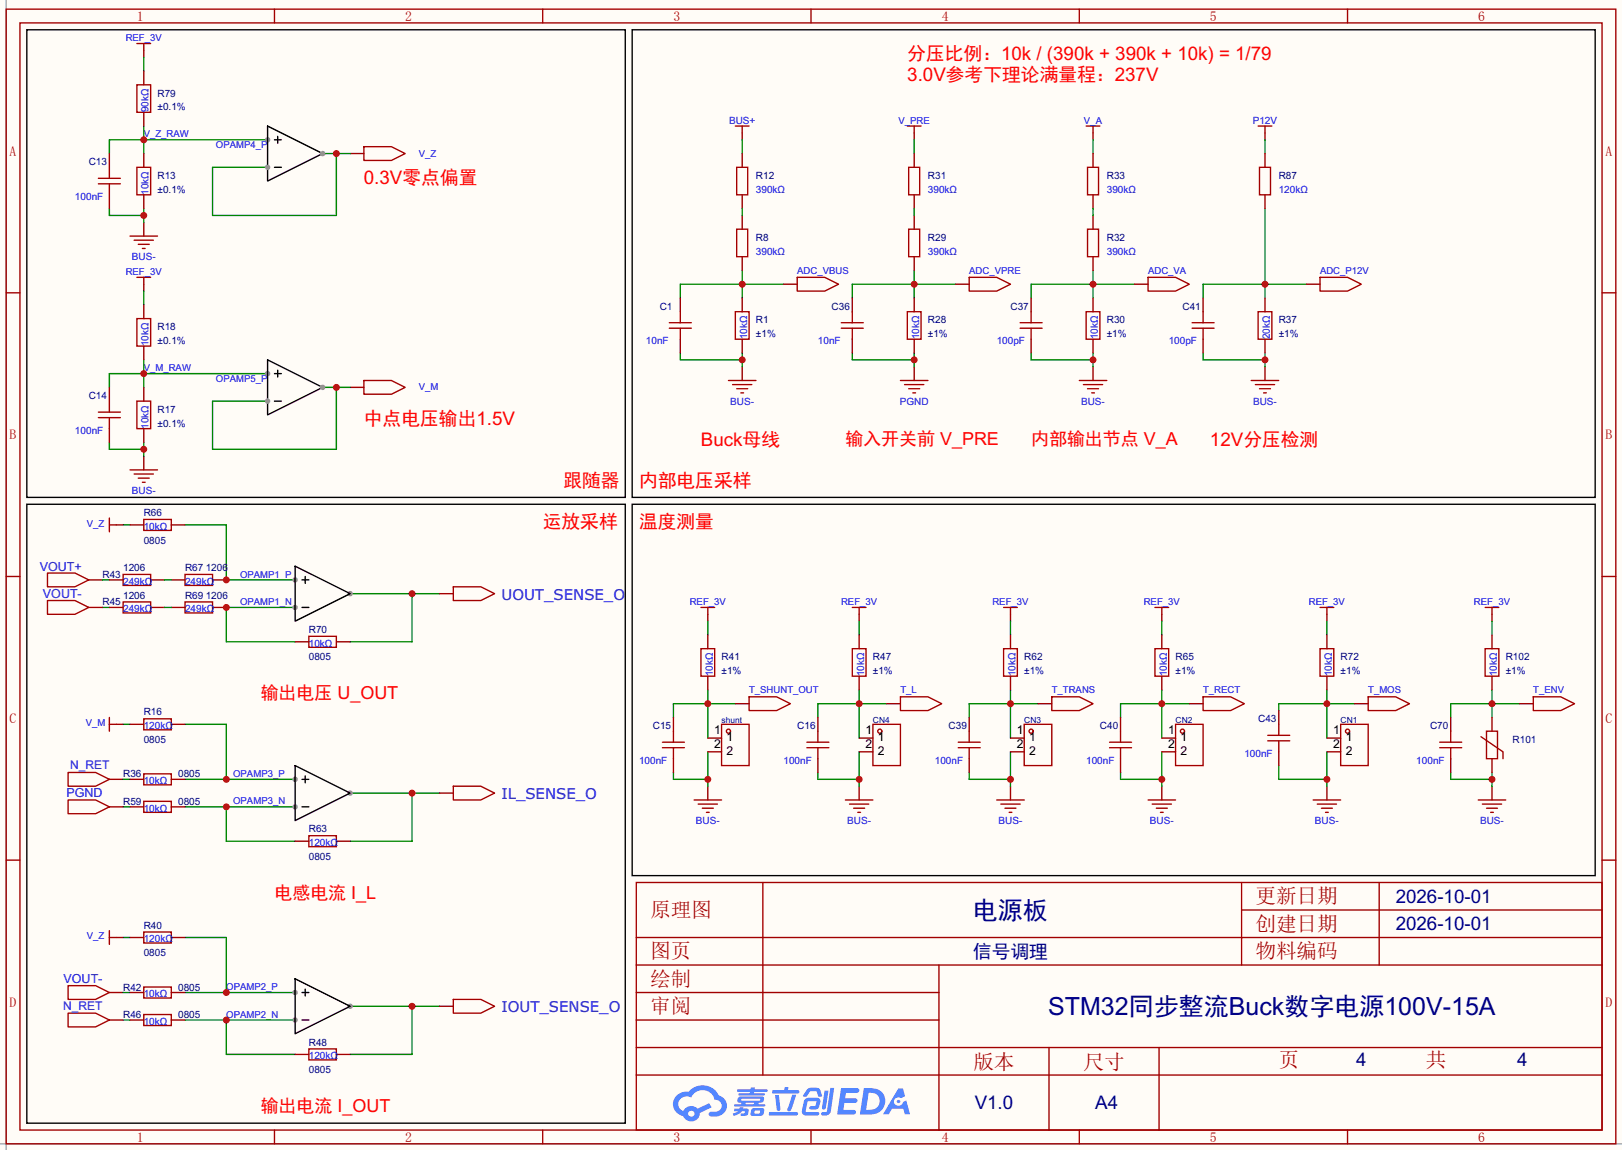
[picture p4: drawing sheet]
<svg xmlns="http://www.w3.org/2000/svg" width="299mm" height="212mm" viewBox="0 0 299 212" stroke-linecap="round" stroke-linejoin="round" font-family="sans-serif">
<path d="M0 0h299.5v212.4h-299.5z" fill="#fffcf7"/>
<path d="M1.1 0v212.4M0 211.2h299.5" fill="none" stroke="#999" stroke-width=".25"/>
<g fill="none" stroke="#a10000" stroke-width=".25">
<path d="M1.1 1.7h297.2v209.5h-297.2zM3.7 4.2h292.1v204.5h-292.1zM50.7 1.7v2.5M100.2 1.7v2.5M149.7 1.7v2.5M199.3 1.7v2.5M248.8 1.7v2.5M1.1 54.1h2.6M295.8 54.1h2.5M1.1 106.5h2.6M295.8 106.5h2.5M1.1 158.9h2.6"/>
<path d="M295.8 158.9h2.5M117.5 163h178.3v45.7h-178.3zM117.5 178.2h178.3M117.5 173.1h178.3M140.8 163v35.5M173.4 178.2v30.5M229.2 163v15.2M229.2 168.1h66.6M254.6 163v15.2M117.5 183.3h55.9M117.5 198.5h178.3M117.5 193.5h178.3"/>
<path d="M117.5 188.4h55.9M193.7 193.5v15.2M214 193.5v15.2M50.7 208.7v2.5M100.2 208.7v2.5M149.7 208.7v2.5M199.3 208.7v2.5M248.8 208.7v2.5"/>
</g>
<g fill="#5487ff">
<path d="M155.3 201h2.1a.97 .97 0 0 1 1.3 .4 .53 .53 0 0 1-.7 .4h-1.8l-.2 1h1.9a.43 .43 0 0 1 .4 .5 .43 .43 0 0 1-.5 .4h-1.9l-.2 1.3h1.7a.45 .45 0 0 1 .6 .2 .45 .45 0 0 1-.2 .6h-3.2z"/>
<path d="M165.9 201h.8l.4 1.4-.7 .4a.82 .82 0 0 0-1.2 .1 .82 .82 0 0 0 .1 1.2 .82 .82 0 0 0 1.2-.1l.2-.5 .6-.3 .7 2.6h-.9l-.3-1h-2.1l-.6 1h-1.1z"/>
<path d="M152.2 201.4h.8l-.5 3.2a.36 .36 0 0 1-.4 .3 .36 .36 0 0 1-.3-.3z"/>
<path d="M153.3 200.9h.7l-.6 4.3a1.13 1.13 0 0 1-1.8 .6l.2-.4h.7l.2-.2z"/>
<path d="M149 201.2l.6-.3h1a.77 .77 0 0 1 .9 .5l.3 1-.2 .1h-.5l-.4-1h-.9a1.3 1.3 0 0 0-.8 .9l-.6 .1-.2-.1z"/>
<path d="M148.6 203.1l.5-.3 1.7-.1a.66 .66 0 0 1 .6 1l-.1 .4a.81 .81 0 0 1-.9 .8h-.7a.32 .32 0 0 1-.3-.4 .32 .32 0 0 1 .4-.2l.7-.1 .3-.8h-1.7l-.3 1.9 2.1 .1a.32 .32 0 0 1 .4 .3 .32 .32 0 0 1-.4 .3h-2.3l-.5-.3v-.5z"/>
<path d="M142 205.4h5a.33 .33 0 0 1 .3 .3 .33 .33 0 0 1-.3 .3h-4.9l-.2-.1z"/>
<path d="M146.3 202.2h.7l-1 2.9a.36 .36 0 0 1-.4 .1 .36 .36 0 0 1-.3-.3z"/>
<path d="M143.1 202.2h.7l.3 2.6a.34 .34 0 0 1-.3 .4 .34 .34 0 0 1-.4-.3z"/>
<path d="M142.6 201.3h2.2l.1-.4 .1-.1h.6l-.1 .5h1.8a.32 .32 0 0 1 .3 .4 .32 .32 0 0 1-.4 .3h-4.5l-.1-.2z"/>
<path d="M135.6 204.7h.9l.1-.2h.7l-.1 .2 .9 .1a.82 .82 0 0 1-.6 1.3h-.7v-.4l.7-.2v-.2l-.5-.1-.5 .4-1 .5-.2-.4 1-.5h-.8z"/>
<path d="M136.1 201.2h2.5v-.3l.8-.1-.1 .4h2.2l.2 .3-.2 .2h-2.3v.2h1.8l.2 .2-.2 .2h-4.5l-.2-.1 .1-.3h2l.1-.2h-2.3l-.1-.2z"/>
<path d="M159.5 201l-.7 4.8h1.6a2.47 2.47 0 0 0 2.9-1.7 2.47 2.47 0 0 0-1.4-3zM160.4 201.8a1.61 1.61 0 0 1 2 1.5 1.61 1.61 0 0 1-1.8 1.7h-.7z"/>
<path d="M136.3 202.7a.55 .55 0 0 0-.2 .7 .55 .55 0 0 0 .7 .3l.1 .2h-1.3v.4l5.5 .1 .2-.2-.2-.3h-1.2l.2-.2a.7 .7 0 0 0 .8-.3 .7 .7 0 0 0 0-.8l-4.1-.1zM136.9 202.9h3.3l.2 .1-.2 .3h-3.2l-.2-.2zM137.6 203.7h1.7l-.2 .2h-1.4z"/>
<path d="M138.8 204.8a1.05 1.05 0 0 0-.1 1.2 2.91 2.91 0 0 0 2.2-.1 .98 .98 0 0 0 0-1.2l-1.6-.1zM139.4 205.1h.8h.1v.4l-.2 .2-.8-.1z"/>
<path d="M125 202.3a2.23 2.23 0 0 0-.7 2.3 2.23 2.23 0 0 0 1.8 1.5 1.58 1.58 0 0 0 1.8 1 1.58 1.58 0 0 0 1.3-1.6l2.2-1-.5-.8-2.1 1a1.65 1.65 0 0 0-2.6 .5 1.45 1.45 0 0 1-.8-1.9 1.45 1.45 0 0 1 2-.7l.2 .1a2.3 2.3 0 0 1 2.3-1.4 2.3 2.3 0 0 1 2.1 1.8 1.12 1.12 0 0 1 1.2 1 1.12 1.12 0 0 1-1.1 1.2h-.7a.45 .45 0 0 0-.6 .4 .45 .45 0 0 0 .5 .5 2.26 2.26 0 0 0 2.9-2.4 2.04 2.04 0 0 0-1.5-1.5 3.3 3.3 0 0 0-5.5-.7l-1.2 .1zM127.1 205.7a.57 .57 0 0 1 1.1 0 .57 .57 0 0 1-1.1 0z"/>
<circle cx="165.9" cy="203.4" r=".32"/>
</g>
<path d="M34.2 173.1h7.6v10.2M34.2 183.3h20.3" fill="none" stroke="#008700" stroke-width=".25"/>
<circle cx="41.8" cy="183.3" r=".63" fill="#c00"/>
<circle cx="54.5" cy="183.3" r=".51" fill="#999"/>
<path d="M34.2 96.9h7.6v10.2h12.7" fill="none" stroke="#008700" stroke-width=".25"/>
<circle cx="54.5" cy="107.1" r=".51" fill="#999"/>
<path d="M34.2 133.8h7.6v10.1M34.2 143.9h20.3" fill="none" stroke="#008700" stroke-width=".25"/>
<circle cx="41.8" cy="143.9" r=".63" fill="#c00"/>
<circle cx="54.5" cy="143.9" r=".51" fill="#999"/>
<path d="M22.7 96.9h1.3M22.7 133.8h1.3M22.7 173.1h1.3M34.2 188.4h20.3M41.8 188.4v6.3h12.7" fill="none" stroke="#008700" stroke-width=".25"/>
<circle cx="41.8" cy="188.4" r=".63" fill="#c00"/>
<circle cx="54.5" cy="188.4" r=".51" fill="#999"/>
<path d="M54.5 112.2h-12.7v6.3h12.7" fill="none" stroke="#008700" stroke-width=".25"/>
<circle cx="54.5" cy="112.2" r=".51" fill="#999"/>
<path d="M34.2 149h20.3M41.8 149v6.4h12.7" fill="none" stroke="#008700" stroke-width=".25"/>
<circle cx="41.8" cy="149" r=".63" fill="#c00"/>
<circle cx="54.5" cy="149" r=".51" fill="#999"/>
<path d="M64.6 185.8h16.6M76.1 185.8v8.9h-11.5" fill="none" stroke="#008700" stroke-width=".25"/>
<circle cx="76.1" cy="185.8" r=".63" fill="#c00"/>
<circle cx="64.6" cy="185.8" r=".51" fill="#999"/>
<path d="M64.6 109.6h16.6M76.1 109.6v8.9h-11.5" fill="none" stroke="#008700" stroke-width=".25"/>
<circle cx="76.1" cy="109.6" r=".63" fill="#c00"/>
<circle cx="64.6" cy="109.6" r=".51" fill="#999"/>
<path d="M64.6 146.5h16.6M76.1 146.5v8.9h-11.5" fill="none" stroke="#008700" stroke-width=".25"/>
<circle cx="76.1" cy="146.5" r=".63" fill="#c00"/>
<circle cx="64.6" cy="146.5" r=".51" fill="#999"/>
<g fill="none" stroke="#870000" stroke-width=".25">
<path d="M24 96.9h2.5M31.6 96.9h2.6M16.4 112.2h2.5M16.4 107.1h2.5M39.2 107.1h2.6M54.5 118.5h2.5M62.1 118.5h2.5M81.2 109.6h2.5M24 133.8h2.5M31.6 133.8h2.6M20.2 143.9h2.5M20.2 149h2.5"/>
<path d="M54.5 155.4h2.5M62.1 155.4h2.5M81.2 146.5h2.5M24 173.1h2.5M31.6 173.1h2.6M20.2 183.3h2.5M20.2 188.4h2.5M54.5 194.7h2.5M62.1 194.7h2.5M81.2 185.8h2.5"/>
</g>
<g fill="none" stroke="#a10000" stroke-width=".25">
<path d="M26.5 95.9h5.1v2.1h-5.1zM8.8 110.9h5l2.6 1.3-2.6 1.2h-5zM8.8 105.8h5l2.6 1.3-2.6 1.3h-5zM34.2 106.1h5v2h-5zM57 117.5h5.1v2h-5.1zM83.7 108.4h5.1l2.5 1.2-2.5 1.3h-5.1zM26.5 132.8h5.1v2h-5.1zM12.6 142.7h5.1l2.5 1.2-2.5 1.3h-5.1zM12.6 147.7h5.1l2.5 1.3-2.5 1.3h-5.1zM57 154.3h5.1v2.1h-5.1zM83.7 145.2h5.1l2.5 1.3-2.5 1.2h-5.1zM26.5 172.1h5.1v2.1h-5.1z"/>
<path d="M12.6 182h5.1l2.5 1.3-2.5 1.3h-5.1zM12.6 187.1h5.1l2.5 1.3-2.5 1.2h-5.1zM57 193.7h5.1v2h-5.1zM83.7 184.6h5.1l2.5 1.2-2.5 1.3h-5.1z"/>
</g>
<path d="M18.9 112.2h1.3M18.9 107.1h1.3M22.7 149h1.3M22.7 143.9h1.3M22.7 188.4h1.3M22.7 183.3h1.3" fill="none" stroke="#008700" stroke-width=".25"/>
<circle cx="41.8" cy="107.1" r=".63" fill="#c00"/>
<path d="M20.2 107.1h2.5M20.2 112.2h2.5M27.8 107.1h2.6M27.8 112.2h2.6M31.6 107.1h2.6M39.2 112.2h2.6M24 143.9h2.5M31.6 143.9h2.6M24 183.3h2.5M24 188.4h2.5M31.6 183.3h2.6M31.6 188.4h2.6" fill="none" stroke="#870000" stroke-width=".25"/>
<path d="M22.7 106.1h5.1v2h-5.1zM22.7 111.2h5.1v2h-5.1zM34.2 111.2h5v2h-5zM26.5 142.9h5.1v2h-5.1zM26.5 182.3h5.1v2h-5.1zM26.5 187.4h5.1v2h-5.1z" fill="none" stroke="#a10000" stroke-width=".25"/>
<circle cx="41.8" cy="112.2" r=".63" fill="#c00"/>
<g fill="none" stroke="#870000" stroke-width=".25">
<path d="M26.5 9.3v1.3M137 24.5v1.3M168.8 24.5v1.3M201.8 24.5v1.3M233.6 24.5v1.3M26.5 41.1v2.5M26.5 52.5v1.3M137 67.7v2.6M168.8 67.7v2.6M201.8 67.7v2.6M233.6 67.7v2.6M26.5 84.2v2.6"/>
<path d="M31.6 112.2h2.6M130.7 113.4v1.3M158.6 113.4v1.3M186.6 113.4v1.3M214.5 113.4v1.3M245 113.4v1.3M275.5 113.4v1.3M24 149h2.5M31.6 149h2.6M130.7 145.2v2.5M158.6 145.2v2.5M186.6 145.2v2.5"/>
<path d="M214.5 145.2v2.5M245 145.2v2.5M275.5 145.2v2.5"/>
</g>
<g fill="none" stroke="#a10000" stroke-width=".25">
<path d="M25.3 8h2.5M26.5 8v1.3M135.8 23.3h2.5M137 23.3v1.2M167.5 23.3h2.6M168.8 23.3v1.2M200.5 23.3h2.6M201.8 23.3v1.2M232.3 23.3h2.5M233.6 23.3v1.2M24 43.6h5.1M24.8 44.4h3.5"/>
<path d="M25.3 51.2h2.5M25.5 45.1h2.1M26.3 45.9h.5M26.5 51.2v1.3M134.5 70.3h5.1M135.3 71h3.5M136 71.8h2M136.8 72.6h.5M166.2 70.3h5.1M167 71h3.6M167.8 71.8h2M168.5 72.6h.5"/>
<path d="M199.3 70.3h5M200 71h3.6M200.8 71.8h2M201.5 72.6h.6M231 70.3h5.1M231.8 71h3.5M232.5 71.8h2.1M233.3 72.6h.5M24 86.8h5.1M24.8 87.5h3.5M25.5 88.3h2.1M26.3 89.1h.5"/>
<path d="M129.4 112.2h2.6M130.7 112.2v1.2M157.4 112.2h2.5M158.6 112.2v1.2M185.3 112.2h2.5M186.6 112.2v1.2M213.2 112.2h2.6M214.5 112.2v1.2M243.7 112.2h2.6M245 112.2v1.2M274.2 112.2h2.5M275.5 112.2v1.2"/>
<path d="M26.5 148h5.1v2h-5.1zM128.1 147.7h5.1M128.9 148.5h3.6M129.7 149.3h2M130.4 150h.5M156.1 147.7h5.1M156.8 148.5h3.6M157.6 149.3h2M158.4 150h.5M184 147.7h5.1M184.8 148.5h3.5M185.5 149.3h2.1"/>
<path d="M186.3 150h.5M212 147.7h5M212.7 148.5h3.6M213.5 149.3h2M214.2 150h.6M242.4 147.7h5.1M243.2 148.5h3.6M244 149.3h2M244.7 150h.5M272.9 147.7h5.1M273.7 148.5h3.5M274.4 149.3h2.1"/>
<path d="M275.2 150h.5"/>
</g>
<g fill="none" stroke="#008700" stroke-width=".25">
<path d="M26.5 10.6v2.5M137 25.8v2.6M168.8 25.8v2.6M201.8 25.8v2.6M233.6 25.8v2.6M26.5 53.8v2.5M130.7 114.7v2.6M158.6 114.7v2.6M186.6 114.7v2.6M214.5 114.7v2.6M245 114.7v2.6M275.5 114.7v2.6"/>
<path d="M245 127.4v8.9M250.1 130h-14v1.2"/>
</g>
<circle cx="245" cy="130" r=".63" fill="#c00"/>
<path d="M275.5 127.4v5.1M280.5 130h-12.7v2.5" fill="none" stroke="#008700" stroke-width=".25"/>
<circle cx="275.5" cy="130" r=".63" fill="#c00"/>
<path d="M233.6 38.5v16.5M241.2 52.5h-19.1v2.5" fill="none" stroke="#008700" stroke-width=".25"/>
<circle cx="233.6" cy="52.5" r=".63" fill="#c00"/>
<path d="M214.5 127.4v8.9M219.6 130h-12.7v2.5" fill="none" stroke="#008700" stroke-width=".25"/>
<circle cx="214.5" cy="130" r=".63" fill="#c00"/>
<path d="M186.6 127.4v8.9M191.6 130h-12.7v2.5" fill="none" stroke="#008700" stroke-width=".25"/>
<circle cx="186.6" cy="130" r=".63" fill="#c00"/>
<path d="M158.6 127.4v8.9M163.7 130h-12.7v2.5" fill="none" stroke="#008700" stroke-width=".25"/>
<circle cx="158.6" cy="130" r=".63" fill="#c00"/>
<path d="M130.7 127.4v8.9M135.8 130h-11.5v2.5" fill="none" stroke="#008700" stroke-width=".25"/>
<circle cx="130.7" cy="130" r=".63" fill="#c00"/>
<path d="M26.5 66.5v5M49.4 69h-29.2v2.5" fill="none" stroke="#008700" stroke-width=".25"/>
<circle cx="26.5" cy="69" r=".63" fill="#c00"/>
<circle cx="49.4" cy="69" r=".51" fill="#999"/>
<path d="M26.5 23.3v5.1M49.4 25.8h-29.2v2.6" fill="none" stroke="#008700" stroke-width=".25"/>
<circle cx="26.5" cy="25.8" r=".63" fill="#c00"/>
<circle cx="49.4" cy="25.8" r=".51" fill="#999"/>
<path d="M201.8 49.9v5.1M209.4 52.5h-19v2.5" fill="none" stroke="#008700" stroke-width=".25"/>
<circle cx="201.8" cy="52.5" r=".63" fill="#c00"/>
<path d="M168.8 49.9v5.1M176.4 52.5h-19v2.5" fill="none" stroke="#008700" stroke-width=".25"/>
<circle cx="168.8" cy="52.5" r=".63" fill="#c00"/>
<path d="M137 49.9v5.1M144.7 52.5h-19.1v2.5" fill="none" stroke="#008700" stroke-width=".25"/>
<circle cx="137" cy="52.5" r=".63" fill="#c00"/>
<path d="M267.8 142.7v1.2h7.7M275.5 142.7v2.5" fill="none" stroke="#008700" stroke-width=".25"/>
<circle cx="275.5" cy="143.9" r=".63" fill="#c00"/>
<path d="M222.1 65.2v1.3h11.5M233.6 65.2v2.5" fill="none" stroke="#008700" stroke-width=".25"/>
<circle cx="233.6" cy="66.5" r=".63" fill="#c00"/>
<path d="M245 138.8v6.4M236.1 141.4v2.5h8.9" fill="none" stroke="#008700" stroke-width=".25"/>
<circle cx="245" cy="143.9" r=".63" fill="#c00"/>
<path d="M214.5 138.8v6.4M206.9 142.7v1.2h7.6" fill="none" stroke="#008700" stroke-width=".25"/>
<circle cx="214.5" cy="143.9" r=".63" fill="#c00"/>
<path d="M186.6 138.8v6.4M178.9 142.7v1.2h7.7" fill="none" stroke="#008700" stroke-width=".25"/>
<circle cx="186.6" cy="143.9" r=".63" fill="#c00"/>
<path d="M158.6 138.8v6.4M151 142.7v1.2h7.6" fill="none" stroke="#008700" stroke-width=".25"/>
<circle cx="158.6" cy="143.9" r=".63" fill="#c00"/>
<path d="M130.7 138.8v6.4M124.3 142.7v1.2h6.4" fill="none" stroke="#008700" stroke-width=".25"/>
<circle cx="130.7" cy="143.9" r=".63" fill="#c00"/>
<path d="M20.2 38.5v1.3h6.3M26.5 38.5v2.6" fill="none" stroke="#008700" stroke-width=".25"/>
<circle cx="26.5" cy="39.8" r=".63" fill="#c00"/>
<path d="M190.4 65.2v1.3h11.4M201.8 65.2v2.5" fill="none" stroke="#008700" stroke-width=".25"/>
<circle cx="201.8" cy="66.5" r=".63" fill="#c00"/>
<path d="M157.4 65.2v1.3h11.4M168.8 65.2v2.5" fill="none" stroke="#008700" stroke-width=".25"/>
<circle cx="168.8" cy="66.5" r=".63" fill="#c00"/>
<path d="M125.6 65.2v1.3h11.4M137 65.2v2.5" fill="none" stroke="#008700" stroke-width=".25"/>
<circle cx="137" cy="66.5" r=".63" fill="#c00"/>
<path d="M20.2 81.7v1.3h6.3M26.5 81.7v2.5" fill="none" stroke="#008700" stroke-width=".25"/>
<circle cx="26.5" cy="83" r=".63" fill="#c00"/>
<g fill="none" stroke="#870000" stroke-width=".25">
<path d="M26.5 13.1v2.6M20.2 28.4v2.5M20.2 36v2.5M26.5 20.7v2.6M26.5 28.4v2.5M26.5 36v2.5M64.6 28.4h2.6M137 28.4v2.5M137 36v2.5M137 39.8v2.5M168.8 28.4v2.5M168.8 36v2.5"/>
<path d="M168.8 39.8v2.5M201.8 28.4v2.5M201.8 36v2.5M201.8 39.8v2.5M233.6 28.4v2.5M233.6 36v2.5M26.5 56.3v2.5M125.6 55v2.6M137 47.4v2.5M137 55v2.6M144.7 52.5h2.5M157.4 55v2.6"/>
<path d="M168.8 47.4v2.5M168.8 55v2.6M176.4 52.5h2.5M190.4 55v2.6M201.8 47.4v2.5M201.8 55v2.6M209.4 52.5h2.6M222.1 55v2.6M233.6 55v2.6M241.2 52.5h2.5M20.2 71.5v2.6M20.2 79.2v2.5"/>
<path d="M26.5 63.9v2.6M26.5 71.5v2.6M26.5 79.2v2.5M64.6 71.5h2.6M125.6 62.6v2.6M137 62.6v2.6M157.4 62.6v2.6M168.8 62.6v2.6M190.4 62.6v2.6M201.8 62.6v2.6M222.1 62.6v2.6M233.6 62.6v2.6"/>
<path d="M21.5 96.9h1.2M130.7 117.3v2.5M158.6 117.3v2.5M186.6 117.3v2.5M214.5 117.3v2.5M245 117.3v2.5M275.5 117.3v2.5M21.5 133.8h1.2M124.3 132.5v2.5M130.7 124.9v2.5M135.8 130h2.5M151 132.5v2.5"/>
<path d="M158.6 124.9v2.5M163.7 130h2.5M178.9 132.5v2.5M186.6 124.9v2.5M191.6 130h2.6M206.9 132.5v2.5M214.5 124.9v2.5M219.6 130h2.5M236.1 131.2v2.6M236.1 138.8v2.6M245 124.9v2.5M250.1 130h2.5"/>
<path d="M267.8 132.5v2.5M275.5 124.9v2.5M275.5 132.5v2.5M280.5 130h2.6M124.3 140.1v2.6M151 140.1v2.6M178.9 140.1v2.6M206.9 140.1v2.6M267.8 140.1v2.6M275.5 140.1v2.6M21.5 173.1h1.2"/>
</g>
<g fill="none" stroke="#a10000" stroke-width=".25">
<path d="M25.3 15.7h2.5v5h-2.5zM18.2 32.9h4M18.2 33.9h4M20.2 30.9v2M20.2 33.9v2.1M25.3 30.9h2.5v5.1h-2.5zM67.2 27.1h5.1l2.5 1.3-2.5 1.2h-5.1zM136 30.9h2v5.1h-2zM167.8 30.9h2v5.1h-2zM200.8 30.9h2v5.1h-2zM232.5 30.9h2.1v5.1h-2.1zM25.3 58.8h2.5v5.1h-2.5z"/>
<path d="M123.6 59.6h4M125.6 57.6v2M135.8 57.6h2.5v5h-2.5zM136 42.3h2v5.1h-2zM147.2 51.2h5.1l2.5 1.3-2.5 1.3h-5.1zM155.3 59.6h4.1M157.4 57.6v2M167.5 57.6h2.6v5h-2.6zM167.8 42.3h2v5.1h-2zM178.9 51.2h5.1l2.6 1.3-2.6 1.3h-5.1zM188.3 59.6h4.1M190.4 57.6v2"/>
<path d="M200.5 57.6h2.6v5h-2.6zM200.8 42.3h2v5.1h-2zM212 51.2h5l2.6 1.3-2.6 1.3h-5zM220.1 59.6h4.1M222.1 57.6v2M232.3 57.6h2.5v5h-2.5zM243.7 51.2h5.1l2.5 1.3-2.5 1.3h-5.1zM18.2 76.1h4M18.2 77.1h4M20.2 74.1v2M20.2 77.1v2.1M25.3 74.1h2.5v5.1h-2.5z"/>
<path d="M67.2 70.3h5.1l2.5 1.2-2.5 1.3h-5.1zM123.6 60.6h4M125.6 60.6v2M155.3 60.6h4.1M157.4 60.6v2M188.3 60.6h4.1M190.4 60.6v2M220.1 60.6h4.1M222.1 60.6v2M20.2 95.7v2.5M20.2 96.9h1.3M129.4 119.8h2.6v5.1h-2.6z"/>
<path d="M157.4 119.8h2.5v5.1h-2.5zM185.3 119.8h2.5v5.1h-2.5zM213.2 119.8h2.6v5.1h-2.6zM243.7 119.8h2.6v5.1h-2.6zM274.2 119.8h2.5v5.1h-2.5zM20.2 132.5v2.5M20.2 133.8h1.3M122.3 137.1h4.1M122.3 138.1h4.1M124.3 135v2.1M124.3 138.1v2M138.3 128.7h5.1l2.5 1.3-2.5 1.2h-5.1z"/>
<path d="M149 137.1h4M149 138.1h4M151 135v2.1M151 138.1v2M166.2 128.7h5.1l2.6 1.3-2.6 1.2h-5.1zM176.9 137.1h4.1M176.9 138.1h4.1M178.9 135v2.1M178.9 138.1v2M194.2 128.7h5.1l2.5 1.3-2.5 1.2h-5.1zM204.9 137.1h4M204.9 138.1h4"/>
<path d="M206.9 135v2.1M206.9 138.1v2M222.1 128.7h5.1l2.5 1.3-2.5 1.2h-5.1zM234.1 135.8h4M234.1 136.8h4M236.1 133.8v2M236.1 136.8v2M252.6 128.7h5.1l2.5 1.3-2.5 1.2h-5.1zM265.8 137.1h4.1M265.8 138.1h4.1M267.8 135v2.1M267.8 138.1v2"/>
<path d="M273.4 136.1l4.1 2.7v1.3M274.4 135h2.1v5.1h-2.1zM283.1 128.7h5.1l2.5 1.3-2.5 1.2h-5.1zM20.2 171.9v2.5M20.2 173.1h1.3"/>
</g>
<path d="M137 38.5v1.3M168.8 38.5v1.3M201.8 38.5v1.3M59.6 71.5h5M62.1 71.5v11.5h-22.9v-8.9h10.2M30.4 112.2h1.2M30.4 107.1h1.2" fill="none" stroke="#008700" stroke-width=".25"/>
<g fill="none" stroke="#000" stroke-width=".25">
<path d="M49.4 23.3l10.2 5.1-10.2 5zM50.7 25.8h1.2M50.7 30.9h1.2M51.3 25.2v1.3M49.4 66.5l10.2 5-10.2 5.1zM50.7 69h1.2M50.7 74.1h1.2M51.3 68.4v1.2M5 93.1h110.4v114.3h-110.4zM54.5 104.6l10.1 5-10.1 5.1zM55.8 112.2h1.2M55.8 107.1h1.2"/>
<path d="M56.3 106.5v1.2M54.5 141.4l10.1 5.1-10.1 5zM55.8 149h1.2M55.8 143.9h1.2M56.3 143.3v1.3M54.5 180.8l10.1 5-10.1 5.1zM55.8 188.4h1.2M55.8 183.3h1.2M56.3 182.7v1.2"/>
</g>
<circle cx="62.1" cy="71.5" r=".63" fill="#c00"/>
<g fill="#999">
<circle cx="59.6" cy="71.5" r=".51"/>
<circle cx="49.4" cy="74.1" r=".51"/>
</g>
<path d="M59.6 28.4h5M62.1 28.4v11.4h-22.9v-8.9h10.2" fill="none" stroke="#008700" stroke-width=".25"/>
<circle cx="62.1" cy="28.4" r=".63" fill="#c00"/>
<g fill="#999">
<circle cx="59.6" cy="28.4" r=".51"/>
<circle cx="49.4" cy="30.9" r=".51"/>
</g>
<path d="M5 5.5h110.4v86.4h-110.4zM116.7 5.5h177.8v86.4h-177.8zM116.7 93.1h177.8v68.6h-177.8z" fill="none" stroke="#000" stroke-width=".25"/>
<g fill="none" stroke="#a10000" stroke-width=".25">
<path d="M133.2 133.8h5.1v7.6h-5.1zM161.2 133.8h5v7.6h-5zM189.1 133.8h5.1v7.6h-5.1zM217 133.8h5.1v7.6h-5.1zM247.5 133.8h5.1v7.6h-5.1z"/>
<circle cx="134.5" cy="135" r=".38"/>
<circle cx="162.4" cy="135" r=".38"/>
<circle cx="190.4" cy="135" r=".38"/>
<circle cx="218.3" cy="135" r=".38"/>
<circle cx="248.8" cy="135" r=".38"/>
</g>
<path d="M130.7 136.3h2.5M130.7 138.8h2.5M158.6 136.3h2.6M158.6 138.8h2.6M186.6 136.3h2.5M186.6 138.8h2.5M214.5 136.3h2.5M214.5 138.8h2.5M245 136.3h2.5M245 138.8h2.5" fill="none" stroke="#870000" stroke-width=".25"/>
<g font-size="4.6" fill="#000080">
<text x="179.6" y="169.7">电源板</text>
<text x="193.5" y="187.5">STM32同步整流Buck数字电源100V-15A</text>
</g>
<g font-size="3.8" fill="#a00000">
<text x="231.8" y="166.9">更新日期</text>
<text x="120" y="169.4">原理图</text>
<text x="231.8" y="171.9">创建日期</text>
<text x="120" y="177">图页</text>
<text x="231.8" y="177">物料编码</text>
<text x="120" y="182.1">绘制</text>
<text x="120" y="187.2">审阅</text>
<text x="179.7" y="197.3">版本</text>
<text x="200" y="197.3">尺寸</text>
<text x="236.1" y="197.1">页</text>
<text x="263.3" y="197.1">共</text>
</g>
<g font-size="3.5" fill="#f00">
<text x="167.5" y="11.2">分压比例：10k / (390k + 390k + 10k) = 1/79</text>
<text x="167.5" y="15">3.0V参考下理论满量程：237V</text>
<text x="67.2" y="34">0.3V零点偏置</text>
<text x="67.2" y="78.5">中点电压输出1.5V</text>
<text x="129.4" y="82.3">Buck母线</text>
<text x="223.4" y="82.3">12V分压检测</text>
<text x="104" y="89.9">跟随器</text>
<text x="118" y="89.9">内部电压采样</text>
<text x="100.2" y="97.5">运放采样</text>
<text x="118" y="97.5">温度测量</text>
</g>
<g font-size="3.5" fill="#000080">
<text x="257.7" y="166.7">2026-10-01</text>
<text x="257.7" y="171.8">2026-10-01</text>
<text x="179.6" y="176.9">信号调理</text>
<text x="250.4" y="197">4</text>
<text x="280.1" y="197">4</text>
<text x="180" y="204.8">V1.0</text>
<text x="202.2" y="204.8">A4</text>
</g>
<g font-size="3.3" fill="#f00">
<text x="156.1" y="82.1">输入开关前 V_PRE</text>
<text x="190.4" y="82.1">内部输出节点 V_A</text>
<text x="48.1" y="129.1">输出电压 U_OUT</text>
<text x="50.7" y="166">电感电流 I_L</text>
<text x="48.1" y="205.3">输出电流 I_OUT</text>
</g>
<g font-size="2.8" fill="#00f">
<text x="92.6" y="110.7">UOUT_SENSE_O</text>
<text x="92.6" y="147.6">IL_SENSE_O</text>
<text x="92.6" y="186.9">IOUT_SENSE_O</text>
</g>
<g font-size="2.5" fill="#a00000">
<text x="25.3" y="3.8">1</text>
<text x="74.8" y="3.8">2</text>
<text x="124.3" y="3.8">3</text>
<text x="173.9" y="3.8">4</text>
<text x="223.4" y="3.8">5</text>
<text x="272.9" y="3.8">6</text>
<text x="1.8" y="28.8">A</text>
<text x="296.4" y="28.8">A</text>
<text x="1.8" y="81.2">B</text>
<text x="296.4" y="81.2">B</text>
<text x="1.8" y="133.5">C</text>
<text x="296.4" y="133.5">C</text>
<text x="1.8" y="185.9">D</text>
<text x="296.4" y="185.9">D</text>
<text x="25.3" y="210.9">1</text>
<text x="74.8" y="210.9">2</text>
<text x="124.3" y="210.9">3</text>
<text x="173.9" y="210.9">4</text>
<text x="223.4" y="210.9">5</text>
<text x="272.9" y="210.9">6</text>
</g>
<g font-size="2.3" fill="#00f">
<text x="7.4" y="105.4">VOUT+</text>
<text x="7.9" y="110.4">VOUT-</text>
<text x="12.3" y="147.3">PGND</text>
<text x="11.7" y="181.6">VOUT-</text>
</g>
<g font-size="2.2">
<text x="131.8" y="135.6">1</text>
<text x="134.2" y="136.9">1</text>
<text x="159.8" y="135.6">1</text>
<text x="162.1" y="136.9">1</text>
<text x="187.7" y="135.6">1</text>
<text x="190" y="136.9">1</text>
<text x="215.7" y="135.6">1</text>
<text x="218" y="136.9">1</text>
<text x="246.1" y="135.6">1</text>
<text x="248.5" y="136.9">1</text>
<text x="131.8" y="138.1">2</text>
<text x="134.2" y="139.4">2</text>
<text x="159.8" y="138.1">2</text>
<text x="162.1" y="139.4">2</text>
<text x="187.7" y="138.1">2</text>
<text x="190" y="139.4">2</text>
<text x="215.7" y="138.1">2</text>
<text x="218" y="139.4">2</text>
<text x="246.1" y="138.1">2</text>
<text x="248.5" y="139.4">2</text>
</g>
<g font-size="2.2" fill="#00f">
<text x="13" y="142.1">N_RET</text>
<text x="11.7" y="186.6">N_RET</text>
</g>
<g font-size="1.8" fill="#00f">
<text x="23.2" y="7.6">REF_3V</text>
<text x="27.4" y="20.7" transform="rotate(-90 27.4 20.7)">90kΩ</text>
<text x="134.6" y="22.9">BUS+</text>
<text x="165.9" y="22.8">V_PRE</text>
<text x="200.1" y="22.8">V_A</text>
<text x="231.3" y="22.9">P12V</text>
<text x="26.5" y="25.4">V_Z_RAW</text>
<text x="39.9" y="27.4">OPAMP4_P</text>
<text x="77.3" y="28.9">V_Z</text>
<text x="27.4" y="36" transform="rotate(-90 27.4 36)">10kΩ</text>
<text x="139.6" y="35.6">390kΩ</text>
<text x="171.3" y="35.6">390kΩ</text>
<text x="204.3" y="35.6">390kΩ</text>
<text x="236.1" y="35.6">120kΩ</text>
<text x="13.8" y="36.9">100nF</text>
<text x="139.6" y="47">390kΩ</text>
<text x="171.3" y="47">390kΩ</text>
<text x="204.3" y="47">390kΩ</text>
<text x="23.2" y="50.8">REF_3V</text>
<text x="24.3" y="48.1">BUS-</text>
<text x="147.2" y="50.5">ADC_VBUS</text>
<text x="178.9" y="50.5">ADC_VPRE</text>
<text x="212" y="50.5">ADC_VA</text>
<text x="243.7" y="50.5">ADC_P12V</text>
<text x="27.4" y="63.9" transform="rotate(-90 27.4 63.9)">10kΩ</text>
<text x="119.3" y="63.5">10nF</text>
<text x="137.9" y="62.6" transform="rotate(-90 137.9 62.6)">10kΩ</text>
<text x="151" y="63.5">10nF</text>
<text x="169.7" y="62.6" transform="rotate(-90 169.7 62.6)">10kΩ</text>
<text x="184" y="63.5">100pF</text>
<text x="202.7" y="62.6" transform="rotate(-90 202.7 62.6)">10kΩ</text>
<text x="215.8" y="63.5">100pF</text>
<text x="234.5" y="62.6" transform="rotate(-90 234.5 62.6)">20kΩ</text>
<text x="26.5" y="68.6">V_M_RAW</text>
<text x="39.9" y="70.6">OPAMP5_P</text>
<text x="77.3" y="72.1">V_M</text>
<text x="134.8" y="74.7">BUS-</text>
<text x="166.1" y="74.7">PGND</text>
<text x="199.6" y="74.7">BUS-</text>
<text x="231.3" y="74.7">BUS-</text>
<text x="13.8" y="80.1">100nF</text>
<text x="27.4" y="79.2" transform="rotate(-90 27.4 79.2)">10kΩ</text>
<text x="24.3" y="91.2">BUS-</text>
<text x="16" y="97.3">V_Z</text>
<text x="26.5" y="97.8">10kΩ</text>
<text x="22.7" y="108">249kΩ</text>
<text x="34.2" y="108">249kΩ</text>
<text x="44.3" y="106.7">OPAMP1_P</text>
<text x="22.7" y="113.1">249kΩ</text>
<text x="34.2" y="113.1">249kΩ</text>
<text x="44.3" y="111.7">OPAMP1_N</text>
<text x="127.3" y="111.7">REF_3V</text>
<text x="155.3" y="111.7">REF_3V</text>
<text x="183.2" y="111.7">REF_3V</text>
<text x="211.2" y="111.7">REF_3V</text>
<text x="241.6" y="111.7">REF_3V</text>
<text x="272.1" y="111.7">REF_3V</text>
<text x="57" y="119.4">10kΩ</text>
<text x="131.6" y="124.9" transform="rotate(-90 131.6 124.9)">10kΩ</text>
<text x="159.5" y="124.9" transform="rotate(-90 159.5 124.9)">10kΩ</text>
<text x="187.5" y="124.9" transform="rotate(-90 187.5 124.9)">10kΩ</text>
<text x="215.4" y="124.9" transform="rotate(-90 215.4 124.9)">10kΩ</text>
<text x="245.9" y="124.9" transform="rotate(-90 245.9 124.9)">10kΩ</text>
<text x="276.4" y="124.9" transform="rotate(-90 276.4 124.9)">10kΩ</text>
<text x="138.3" y="128">T_SHUNT_OUT</text>
<text x="166.2" y="128">T_L</text>
<text x="194.2" y="128">T_TRANS</text>
<text x="222.1" y="128">T_RECT</text>
<text x="252.6" y="128">T_MOS</text>
<text x="283.1" y="128">T_ENV</text>
<text x="15.8" y="134.1">V_M</text>
<text x="26.5" y="134.7">120kΩ</text>
<text x="43.1" y="143.5">OPAMP3_P</text>
<text x="118" y="141">100nF</text>
<text x="144.7" y="141">100nF</text>
<text x="172.6" y="141">100nF</text>
<text x="200.5" y="141">100nF</text>
<text x="229.7" y="139.7">100nF</text>
<text x="261.5" y="141">100nF</text>
<text x="26.5" y="144.8">10kΩ</text>
<text x="26.5" y="149.9">10kΩ</text>
<text x="43.1" y="148.6">OPAMP3_N</text>
<text x="128.5" y="152.2">BUS-</text>
<text x="156.4" y="152.2">BUS-</text>
<text x="184.4" y="152.2">BUS-</text>
<text x="212.3" y="152.2">BUS-</text>
<text x="242.8" y="152.2">BUS-</text>
<text x="273.3" y="152.2">BUS-</text>
<text x="57" y="156.3">120kΩ</text>
<text x="16" y="173.5">V_Z</text>
<text x="26.5" y="174">120kΩ</text>
<text x="26.5" y="184.2">10kΩ</text>
<text x="41.8" y="182.9">OPAMP2_P</text>
<text x="26.5" y="189.3">10kΩ</text>
<text x="41.8" y="187.9">OPAMP2_N</text>
<text x="57" y="195.6">120kΩ</text>
</g>
<g font-size="1.8" fill="#000080">
<text x="29.1" y="17.8">R79</text>
<text x="29.1" y="20.4">±0.1%</text>
<text x="16.4" y="30.5">C13</text>
<text x="29.1" y="33.1">R13</text>
<text x="29.1" y="35.6">±0.1%</text>
<text x="139.6" y="33.1">R12</text>
<text x="171.3" y="33.1">R31</text>
<text x="204.3" y="33.1">R33</text>
<text x="236.1" y="33.1">R87</text>
<text x="139.6" y="44.5">R8</text>
<text x="171.3" y="44.5">R29</text>
<text x="204.3" y="44.5">R32</text>
<text x="121.8" y="57.2">C1</text>
<text x="139.6" y="59.7">R1</text>
<text x="153.5" y="57.2">C36</text>
<text x="171.3" y="59.7">R28</text>
<text x="186.6" y="57.2">C37</text>
<text x="204.3" y="59.7">R30</text>
<text x="218.3" y="57.2">C41</text>
<text x="236.1" y="59.7">R37</text>
<text x="29.1" y="61">R18</text>
<text x="29.1" y="63.5">±0.1%</text>
<text x="139.6" y="62.3">±1%</text>
<text x="171.3" y="62.3">±1%</text>
<text x="204.3" y="62.3">±1%</text>
<text x="236.1" y="62.3">±1%</text>
<text x="16.4" y="73.7">C14</text>
<text x="29.1" y="76.2">R17</text>
<text x="29.1" y="78.8">±0.1%</text>
<text x="26.5" y="95.3">R66</text>
<text x="26.5" y="100.4">0805</text>
<text x="18.9" y="106.7">R43</text>
<text x="22.7" y="105.5">1206</text>
<text x="34.2" y="105.5">R67</text>
<text x="38" y="105.5">1206</text>
<text x="18.9" y="111.8">R45</text>
<text x="22.7" y="110.5">1206</text>
<text x="34.2" y="110.5">R69</text>
<text x="38" y="110.5">1206</text>
<text x="57" y="116.9">R70</text>
<text x="57" y="122">0805</text>
<text x="133.2" y="122">R41</text>
<text x="133.2" y="124.5">±1%</text>
<text x="161.2" y="122">R47</text>
<text x="161.2" y="124.5">±1%</text>
<text x="189.1" y="122">R62</text>
<text x="189.1" y="124.5">±1%</text>
<text x="217" y="122">R65</text>
<text x="217" y="124.5">±1%</text>
<text x="247.5" y="122">R72</text>
<text x="247.5" y="124.5">±1%</text>
<text x="278" y="122">R102</text>
<text x="278" y="124.5">±1%</text>
<text x="26.5" y="132.1">R16</text>
<text x="26.5" y="137.2">0805</text>
<text x="120.5" y="134.7">C15</text>
<text x="147.2" y="134.7">C16</text>
<text x="175.1" y="134.7">C39</text>
<text x="203.1" y="134.7">C40</text>
<text x="232.3" y="133.4">C43</text>
<text x="264" y="134.7">C70</text>
<text x="279.3" y="137.2">R101</text>
<text x="22.7" y="143.6">R36</text>
<text x="32.9" y="143.6">0805</text>
<text x="22.7" y="148.6">R59</text>
<text x="32.9" y="148.6">0805</text>
<text x="57" y="153.7">R63</text>
<text x="57" y="158.8">0805</text>
<text x="26.5" y="171.5">R40</text>
<text x="26.5" y="176.6">0805</text>
<text x="22.7" y="182.9">R42</text>
<text x="32.9" y="182.9">0805</text>
<text x="22.7" y="188">R46</text>
<text x="32.9" y="188">0805</text>
<text x="57" y="193.1">R48</text>
<text x="57" y="198.2">0805</text>
</g>
<g font-size="1.6" fill="#000080">
<text x="133.2" y="133.5">shunt</text>
<text x="161.2" y="133.5">CN4</text>
<text x="189.1" y="133.5">CN3</text>
<text x="217" y="133.5">CN2</text>
<text x="247.5" y="133.5">CN1</text>
</g>
</svg>
